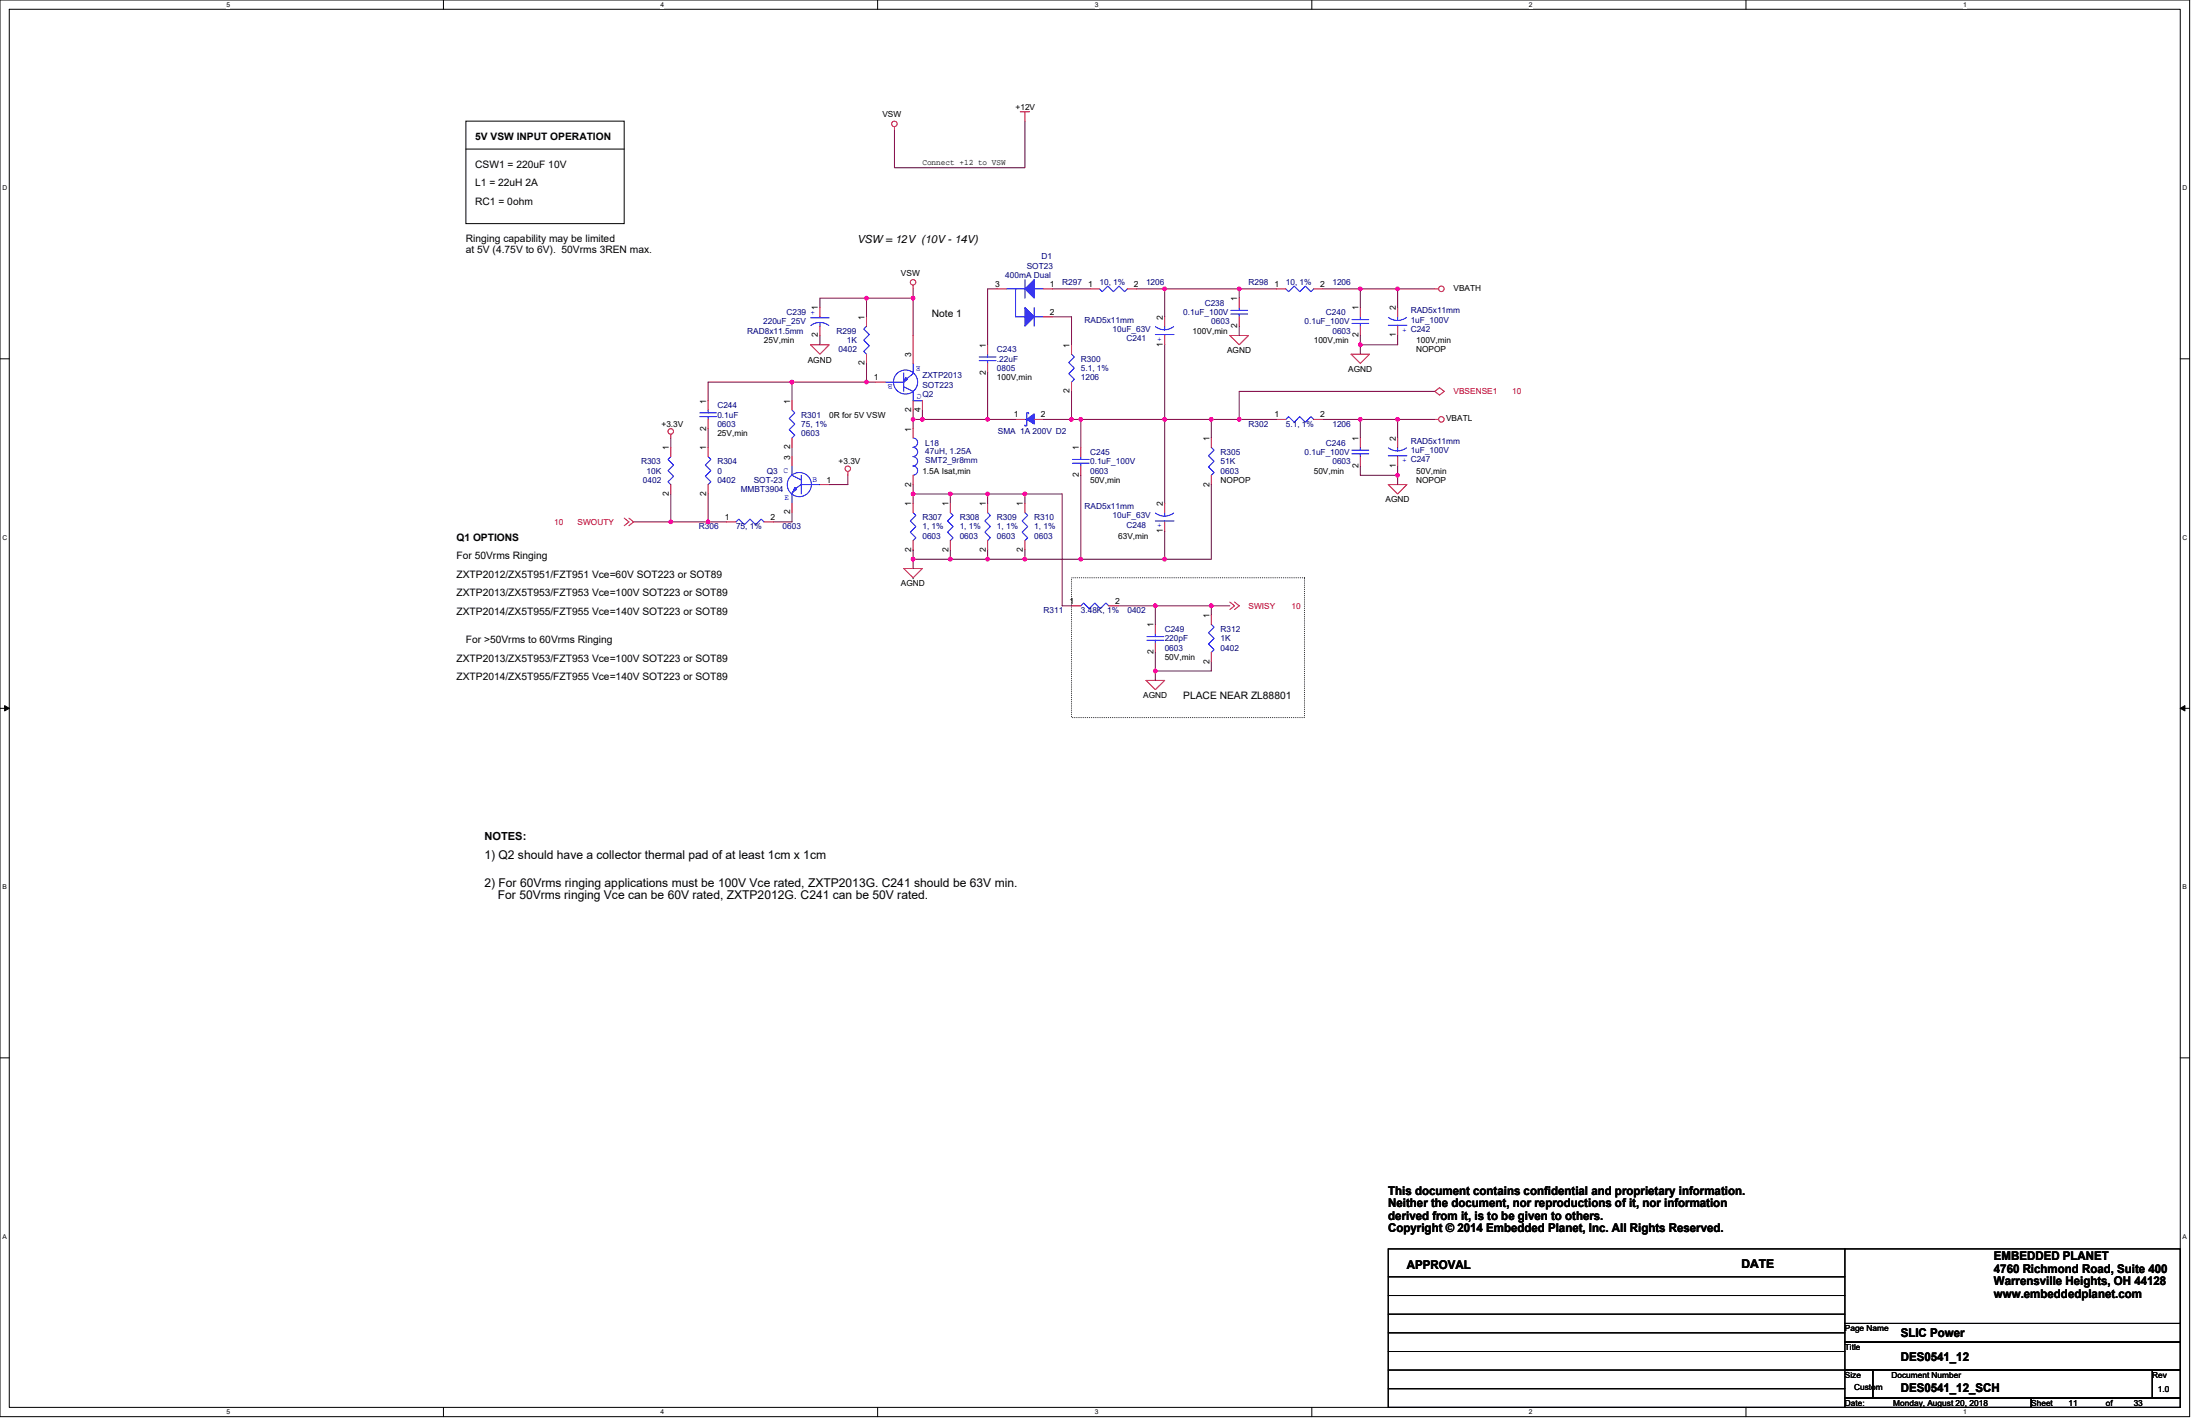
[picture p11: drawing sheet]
<svg xmlns="http://www.w3.org/2000/svg" width="432mm" height="279mm" viewBox="0 0 432 279" stroke-linecap="round" stroke-linejoin="round" font-family="sans-serif">
<path d="M0 0h429.8v278h-429.8zM1.8 1.8h426.1v274.3h-426.1z" fill="none" stroke="#000" stroke-width=".2"/>
<g fill="#fff">
<path d="M44.4 .2h.7v1.5h-.7z"/>
<path d="M44.4 276.3h.7v1.5h-.7z"/>
</g>
<path d="M87 0v1.8M87 276.1v1.9" fill="none" stroke="#000" stroke-width=".2"/>
<g fill="#fff">
<path d="M129.6 .2h.8v1.5h-.8z"/>
<path d="M129.6 276.3h.8v1.5h-.8z"/>
</g>
<path d="M172.3 0v1.8M172.3 276.1v1.9" fill="none" stroke="#000" stroke-width=".2"/>
<g fill="#fff">
<path d="M214.9 .2h.7v1.5h-.7z"/>
<path d="M214.9 276.3h.7v1.5h-.7z"/>
</g>
<path d="M257.5 0v1.8M257.5 276.1v1.9" fill="none" stroke="#000" stroke-width=".2"/>
<g fill="#fff">
<path d="M300.1 .2h.7v1.5h-.7z"/>
<path d="M300.1 276.3h.7v1.5h-.7z"/>
</g>
<path d="M342.7 0v1.8M342.7 276.1v1.9" fill="none" stroke="#000" stroke-width=".2"/>
<g fill="#fff">
<path d="M385.3 .2h.7v1.5h-.7z"/>
<path d="M385.3 276.3h.7v1.5h-.7z"/>
<path d="M.5 36.1h.9v1.5h-.9z"/>
<path d="M428.4 36.1h.9v1.5h-.9z"/>
<path d="M.5 104.7h.9v1.5h-.9z"/>
<path d="M428.4 104.7h.9v1.5h-.9z"/>
</g>
<path d="M0 70.4h1.8M427.9 70.4h1.8" fill="none" stroke="#000" stroke-width=".2"/>
<g fill="#fff">
<path d="M.5 173.3h.8v1.4h-.8z"/>
<path d="M428.4 173.3h.9v1.4h-.9z"/>
</g>
<path d="M0 139h1.8M427.9 139h1.8" fill="none" stroke="#000" stroke-width=".2"/>
<path d="M.9 138.5l.9 .5-.9 .5zM427.9 139l.9-.5v1z" fill="#000" stroke="#000" stroke-width=".2"/>
<g fill="#fff">
<path d="M.5 241.9h.8v1.4h-.8z"/>
<path d="M428.4 241.9h.9v1.4h-.9z"/>
</g>
<g fill="none" stroke="#000" stroke-width=".2">
<path d="M91.4 23.8h31.1v20.1h-31.1zM91.4 29.3h31.1M179.2 107.9h.1M179.2 113.4h.1M0 207.6h1.8M427.9 207.6h1.8M272.5 250.5h89.6M272.5 257.9h89.6M272.5 254.2h89.6M362.1 259.7h65.8v3.6h-65.8zM362.1 245h65.8v14.7h-65.8zM362.1 245h-89.6v31.1h89.6"/>
<path d="M272.5 272.5h89.6M272.5 268.8h89.6M272.5 265.2h89.6M272.5 261.5h89.6M362.1 268.8h5.5v5.5h-5.5zM362.1 274.3h36.6v1.8h-36.6zM362.1 263.3h65.8v5.5h-65.8zM367.6 268.8h54.8v5.5h-54.8zM398.7 274.3h29.2v1.8h-29.2zM422.4 268.8h5.5v5.5h-5.5z"/>
</g>
<path d="M210.3 113.4h45.7v27.4h-45.7z" fill="none" stroke="#000" stroke-width=".2" stroke-dasharray="0 .3"/>
<g fill="none" stroke="#f00" stroke-width=".2">
<path d="M175.6 24.9v.7M200.2 21.9h1.9M201.2 21.9v1.9M179.2 55.9v.8M195.7 56.7h1.8M204.8 56.7h1.9M214 56.7h1.8M221.3 56.7h1.8M243.2 58.5v1.8M250.5 56.7h1.9M257.9 56.7h1.8M281.6 56.7h.8"/>
<path d="M139 78.6v1.9M155.4 78.6v1.9M159.1 67.6h3.7l-1.9 1.9zM160.9 60.3v1.9M160.9 64v1.8M170.1 62.2v1.8M170.1 69.5v1.8M171.9 75h1.8M179.2 65.8v5.5M179.2 78.6v1.9M181 78.6v1.9M193.8 67.6v1.9"/>
<path d="M193.8 71.3v1.9M204.8 62.2h1.9M210.3 67.6v1.9M210.3 75v1.8M228.6 65.8v1.8M228.6 62.2v1.8M241.4 65.8h3.6l-1.8 1.8zM243.2 62.2v1.8M265.2 69.5h3.6l-1.8 1.8zM267 60.3v1.9M267 64v1.8M274.3 64v1.8"/>
<path d="M274.3 60.3v1.9M281.6 76.8l.9-.7 1 .7-1 .7zM131.7 85.2v.7M131.7 87.8v1.8M131.7 95.1v1.8M139 87.8v1.8M139 95.1v1.8M139 82.3v1.8M155.4 89.6v1.8M155.4 98.7v1.9M155.4 85.9v1.9M160.9 95.1h1.9"/>
<path d="M166.4 92.5v.8M179.2 98.7v1.9M179.2 84.1v1.8M179.2 93.3v1.8M186.5 98.7v1.9M193.8 98.7v1.9M199.3 82.3h1.9M201.2 98.7v1.9M203 82.3h1.8M212.1 87.8v1.8M212.1 91.4v1.9M228.6 98.7v1.9"/>
<path d="M237.7 85.9v1.9M237.7 93.3v1.8M250.5 82.3h1.9M257.9 82.3h1.8M267 85.9v1.9M267 89.6v1.8M272.5 95.1h3.6l-1.8 1.8zM274.3 89.6v1.8M274.3 85.9v1.9M281.6 82.3h.8M122.5 101.7l.9 .7-.9 .7M123.4 101.7l1 .7-1 .7"/>
<path d="M142.6 102.4h1.9M149.9 102.4h1.9M177.4 111.5h3.6l-1.8 1.9zM179.2 106.1v1.8M186.5 106.1v1.8M193.8 106.1v1.8M201.2 106.1v1.8M210.3 118.9h1.8M217.6 118.9h1.9M228.6 102.4v1.8M241.4 118.1l.9 .8-.9 .7M242.3 118.1l.9 .8-.9 .7"/>
<path d="M224.9 133.5h3.7l-1.8 1.8zM226.8 122.5v1.9M226.8 126.2v1.8M237.7 120.7v1.8M237.7 128v1.8"/>
<circle cx="175.5" cy="24.3" r=".54"/>
<circle cx="179.2" cy="55.4" r=".54"/>
<circle cx="282.9" cy="56.7" r=".54"/>
<circle cx="131.6" cy="84.7" r=".54"/>
<circle cx="166.4" cy="92" r=".54"/>
<circle cx="282.9" cy="82.3" r=".54"/>
</g>
<g fill="none" stroke="#00f" stroke-width=".2">
<path d="M197.5 56.7h1.8M199.3 56.7h1.9M199.3 56.7v5.5h1.9M201.2 54.9v3.6M203 56.7h1.8M215.8 56.7l.5 .5 1.1-1.1 1.1 1.1 1.1-1.1 1.1 1.1 .6-.5M252.4 56.7l.5 .5 1.1-1.1 1.1 1.1 1.1-1.1 1.1 1.1 .6-.5M159.1 62.4h3.7M160.9 63.3v.7M160.9 62.2v.2M162.7 63.9a2.92 2.92 0 0 0-3.6 0M170.1 64l-.6 .6 1.1 1-1.1 1.1 1.1 1.1-1.1 1.1 .6 .6"/>
<path d="M173.7 75h3.7M177.4 75.9l1.8 .9v1.8h1.8M177.4 73.2v3.6M179.2 71.3v2l-1.8 1.5M192.2 70.8h3.3M192.2 70h3.3M193.8 70.8v.5M193.8 69.5v.5M203 62.2h1.8M203 60.3v3.7M210.3 69.5l.6 .5-1.1 1.1 1.1 1.1-1.1 1.1 1.1 1.1-.6 .6M226.8 65.6h3.6"/>
<path d="M226.8 64.1l1 .5 .8 .1 1.1-.2 .7-.4M228.6 64v.7M228.6 65.6v.2M241.6 61.6h3.3M241.6 60.9h3.3M243.2 61.6v.6M243.2 60.3v.6M265.3 63.5h3.3M265.3 62.7h3.3M267 63.5v.5M267 62.2v.5M272.5 63.8h3.6"/>
<path d="M272.5 62.3l1 .5 .8 .1 1.1-.3 .7-.3M274.3 62.2v.7M274.3 63.8v.2M131.7 89.6l-.6 .5 1.1 1.1-1.1 1.2 1.1 1.1-1.1 1 .6 .6M137.3 81.7h3.3M137.3 81h3.3M139 89.6l.5 .5-1.1 1.1 1.1 1.2-1.1 1.1 1.1 1-.5 .6M139 81.7v.6M139 80.5v.5M155.4 91.4v1.9l1.9 .9M155.4 80.5l.6 .5-1.1 1.1 1.1 1.1-1.1 1.1 1.1 1.1-.6 .5M155.6 96.6l-.2 .1v2"/>
<path d="M157.3 93.3v3.6M160.9 95.1h-3.6l-1.1 .7M179.2 87.8a.91 .91 0 0 1 .9 .9 .91 .91 0 0 1-.9 .9 .91 .91 0 0 1 .9 .9 .91 .91 0 0 1-.9 .9M179.2 91.4a.9 .9 0 0 1 .9 .9 .9 .9 0 0 1-.9 .9M179.2 85.9a.91 .91 0 0 1 .9 .9 .91 .91 0 0 1-.9 1M201.2 82.3h.3M201.9 81.2v-.2h-.4v2.6h-.3v-.2M210.5 90.9h3.3M210.5 90.1h3.3M212.1 90.9v.5M212.1 89.6v.5M237.7 87.8l.6 .5-1.1 1.1 1.1 1.1-1.1 1.1 1.1 1.1-.6 .6"/>
<path d="M252.4 82.3l.5-.6 1.1 1.1 1.1-1.1 1.1 1.1 1.1-1.1 .6 .6M265.3 89h3.3M265.3 88.3h3.3M267 89v.6M267 87.8v.5M272.5 89.4h3.6M272.5 87.9l1 .5 .8 .1 1.1-.3 .7-.3M274.3 87.8v.7M274.3 89.4v.2M144.5 102.4l.5-.5 1.1 1.1 1.1-1.1 1.1 1.1 1.1-1.1 .5 .5M179.2 100.6l.6 .5-1.1 1.1 1.1 1.1-1.1 1.1 1.1 1.1-.6 .6M186.5 100.6l.6 .5-1.1 1.1 1.1 1.1-1.1 1.1 1.1 1.1-.6 .6"/>
<path d="M193.8 100.6l.6 .5-1.1 1.1 1.1 1.1-1.1 1.1 1.1 1.1-.6 .6M201.2 100.6l.5 .5-1.1 1.1 1.1 1.1-1.1 1.1 1.1 1.1-.5 .6M212.1 118.9l.6-.6 1.1 1.1 1.1-1.1 1.1 1.1 1.1-1.1 .5 .6M226.8 102.2h3.6M226.8 100.7l1 .5 .8 .1 1.1-.3 .7-.3M228.6 100.6v.7M228.6 102.2v.2M225.1 125.6h3.3M225.1 124.9h3.3M226.8 125.6v.6M226.8 124.4v.5M237.7 122.5l.6 .6-1.1 1.1 1.1 1.1-1.1 1.1 1.1 1.1-.6 .5"/>
<circle cx="177.7" cy="75" r="2.37"/>
<circle cx="156.9" cy="95.1" r="2.37"/>
</g>
<g fill="#00f" stroke="#00f" stroke-width=".2">
<path d="M156 95.6l.4 .4-.8 .6z" fill-rule="evenodd"/>
<path d="M201.5 82.3l1.5-1.1v2z" fill-rule="evenodd"/>
<path d="M201.2 56.7l1.8-1.8v3.6z" fill-rule="evenodd"/>
<path d="M201.2 60.3l1.8 1.9-1.8 1.8z" fill-rule="evenodd"/>
<path d="M177.8 74.1l.3 .3-.7 .6z" fill-rule="evenodd"/>
</g>
<g fill="none" stroke="#800040" stroke-width=".2">
<path d="M201.2 23.8v9.1h-25.6v-7.3M170.1 58.5v3.7M170.1 58.5h-9.2v1.8M170.1 58.5h9.1M179.2 58.5v7.3M179.2 56.7v1.8M195.7 56.7h-1.9v10.9M206.7 56.7h7.3M223.1 56.7h5.5M228.6 56.7v5.5M228.6 56.7h14.6M243.2 56.7v1.8"/>
<path d="M243.2 56.7h7.3M259.7 56.7h7.3M267 56.7h7.3v3.6M267 56.7v3.6M274.3 56.7h7.3M155.4 75h14.7M155.4 75v3.6M155.4 75h-16.4v3.6M160.9 65.8v1.8M170.1 75h1.8M170.1 71.3v3.7M193.8 73.2v9.1"/>
<path d="M206.7 62.2h3.6v5.4M210.3 76.8v5.5h1.8v5.5M228.6 67.6v14.7M243.2 64v1.8M267 65.8v1.8M267 67.6v1.9M274.3 65.8v1.8h-7.3M281.6 76.8h-38.4v5.5M131.7 85.9v1.9M131.7 96.9v5.5M139 96.9v5.5M139 84.1v3.7"/>
<path d="M155.4 87.8v1.8M166.4 93.3v1.8h-3.6M179.2 80.5v1.8M179.2 82.3v1.8M179.2 95.1v1.8M179.2 96.9v1.8M179.2 96.9h7.3M179.2 82.3h1.8M181 82.3h12.8M181 80.5v1.8M193.8 82.3h5.5M193.8 96.9h-7.3v1.8"/>
<path d="M201.2 96.9h-7.4v1.8M201.2 96.9v1.8M201.2 96.9h7.3v22h1.8M204.8 82.3h5.5M212.1 82.3h16.5M212.1 93.3v16.4M228.6 82.3v16.4M228.6 82.3h9.1v3.6M237.7 82.3h5.5M237.7 95.1v14.6h-9.1M243.2 82.3h7.3M259.7 82.3h7.3"/>
<path d="M267 91.4v1.9h7.3M267 82.3v3.6M267 82.3h7.3M274.3 82.3h7.3M274.3 82.3v3.6M274.3 91.4v1.9M274.3 93.3v1.8M124.4 102.4h7.3M131.7 102.4h7.3M139 102.4h3.6M155.4 100.6v1.8h-3.6M179.2 109.7h7.3"/>
<path d="M179.2 109.7v1.8M179.2 107.9v1.8M186.5 107.9v1.8M186.5 109.7h7.3M193.8 107.9v1.8M193.8 109.7h7.4M201.2 107.9v1.8M201.2 109.7h10.9M212.1 109.7h16.5M219.5 118.9h7.3v3.6M226.8 118.9h10.9M228.6 104.2v5.5"/>
<path d="M237.7 118.9v1.8M237.7 118.9h3.7M226.8 128v3.7h10.9v-1.9M226.8 131.7v1.8"/>
</g>
<g fill="#f0f" stroke="#f0f" stroke-width=".2">
<circle cx="228.6" cy="56.7" r=".36"/>
<circle cx="228.6" cy="82.3" r=".36"/>
<circle cx="212.1" cy="82.3" r=".36"/>
<circle cx="139" cy="102.4" r=".35"/>
<circle cx="131.7" cy="102.4" r=".36"/>
<circle cx="274.3" cy="56.7" r=".36"/>
<circle cx="267" cy="56.7" r=".35"/>
<circle cx="267" cy="67.6" r=".36"/>
<circle cx="243.2" cy="82.3" r=".36"/>
<circle cx="210.3" cy="82.3" r=".36"/>
<circle cx="193.8" cy="82.3" r=".36"/>
<circle cx="181" cy="82.3" r=".36"/>
<circle cx="274.3" cy="82.3" r=".36"/>
<circle cx="267" cy="82.3" r=".36"/>
<circle cx="274.3" cy="93.2" r=".36"/>
<circle cx="179.2" cy="58.5" r=".36"/>
<circle cx="243.2" cy="56.7" r=".35"/>
<circle cx="226.7" cy="118.8" r=".36"/>
<circle cx="237.7" cy="118.8" r=".36"/>
<circle cx="201.1" cy="109.7" r=".36"/>
<circle cx="193.8" cy="109.7" r=".36"/>
<circle cx="186.5" cy="109.7" r=".36"/>
<circle cx="179.2" cy="109.7" r=".36"/>
<circle cx="201.2" cy="96.9" r=".36"/>
<circle cx="186.5" cy="96.9" r=".36"/>
<circle cx="193.8" cy="96.9" r=".35"/>
<circle cx="226.7" cy="131.7" r=".36"/>
<circle cx="237.7" cy="82.3" r=".36"/>
<circle cx="170.1" cy="58.5" r=".36"/>
<circle cx="228.6" cy="109.7" r=".36"/>
<circle cx="212.1" cy="109.7" r=".36"/>
<circle cx="179.2" cy="82.3" r=".36"/>
<circle cx="179.2" cy="96.9" r=".35"/>
<circle cx="170.1" cy="75" r=".35"/>
<circle cx="155.4" cy="75" r=".36"/>
</g>
<g font-size="2.4">
<text x="95.1" y="168.5">1) Q2 should have a collector thermal pad of at least 1cm x 1cm</text>
<text x="95.1" y="174">2) For 60Vrms ringing applications must be 100V Vce rated, ZXTP2013G. C241 should be 63V min.</text>
<text x="97.7" y="176.5">For 50Vrms ringing Vce can be 60V rated, ZXTP2012G. C241 can be 50V rated.</text>
<text x="272.5" y="234.4">This document contains confidential and proprietary information.</text>
<text x="272.5" y="236.9">Neither the document, nor reproductions of it, nor information</text>
<text x="272.5" y="239.4">derived from it, is to be given to others.</text>
<text x="272.5" y="241.8">Copyright © 2014 Embedded Planet, Inc. All Rights Reserved.</text>
<text x="276.1" y="248.9">APPROVAL</text>
<text x="341.8" y="248.7">DATE</text>
<text x="391.4" y="247.2">EMBEDDED PLANET</text>
<text x="391.4" y="249.7">4760 Richmond Road, Suite 400</text>
<text x="391.4" y="252.2">Warrensville Heights, OH 44128</text>
<text x="391.4" y="254.6">www.embeddedplanet.com</text>
<text x="373.1" y="262.4">SLIC Power</text>
<text x="373.1" y="267">DES0541_12</text>
<text x="373.1" y="273">DES0541_12_SCH</text>
</g>
<g font-size="2.2">
<text x="168.2" y="47.7">VSW = 12V (10V - 14V)</text>
<text x="95.1" y="164.8">NOTES:</text>
</g>
<g font-size="2">
<text x="93.3" y="27.5">5V VSW INPUT OPERATION</text>
<text x="93.3" y="32.9">CSW1 = 220uF 10V</text>
<text x="93.3" y="36.5">L1 = 22uH 2A</text>
<text x="93.3" y="40.2">RC1 = 0ohm</text>
<text x="91.4" y="47.5">Ringing capability may be limited</text>
<text x="91.4" y="49.6">at 5V (4.75V to 6V). 50Vrms 3REN max.</text>
<text x="182.9" y="62.1">Note 1</text>
<text x="89.6" y="106.1">Q1 OPTIONS</text>
<text x="89.6" y="109.7">For 50Vrms Ringing</text>
<text x="89.6" y="113.3">ZXTP2012/ZX5T951/FZT951 Vce=60V SOT223 or SOT89</text>
<text x="89.6" y="117">ZXTP2013/ZX5T953/FZT953 Vce=100V SOT223 or SOT89</text>
<text x="89.6" y="120.7">ZXTP2014/ZX5T955/FZT955 Vce=140V SOT223 or SOT89</text>
<text x="89.6" y="129.8">ZXTP2013/ZX5T953/FZT953 Vce=100V SOT223 or SOT89</text>
<text x="91.4" y="126.2">For &gt;50Vrms to 60Vrms Ringing</text>
<text x="89.6" y="133.5">ZXTP2014/ZX5T955/FZT955 Vce=140V SOT223 or SOT89</text>
<text x="232.2" y="137.1">PLACE NEAR ZL88801</text>
</g>
<g font-size="1.7">
<text x="195.3" y="56.3">3</text>
<text x="206.1" y="56.3">1</text>
<text x="213.6" y="56.3">1</text>
<text x="222.5" y="56.3">2</text>
<text x="242.8" y="59.1" transform="rotate(-90 242.8 59.1)">1</text>
<text x="250.2" y="56.3">1</text>
<text x="259.1" y="56.3">2</text>
<text x="160.5" y="60.9" transform="rotate(-90 160.5 60.9)">1</text>
<text x="169.7" y="62.7" transform="rotate(-90 169.7 62.7)">1</text>
<text x="206.1" y="61.8">2</text>
<text x="228.2" y="62.7" transform="rotate(-90 228.2 62.7)">2</text>
<text x="242.8" y="64.4" transform="rotate(-90 242.8 64.4)">2</text>
<text x="266.6" y="60.9" transform="rotate(-90 266.6 60.9)">1</text>
<text x="273.9" y="60.9" transform="rotate(-90 273.9 60.9)">2</text>
<text x="160.5" y="66.2" transform="rotate(-90 160.5 66.2)">2</text>
<text x="169.7" y="71.7" transform="rotate(-90 169.7 71.7)">2</text>
<text x="178.8" y="70" transform="rotate(-90 178.8 70)">3</text>
<text x="193.5" y="68.2" transform="rotate(-90 193.5 68.2)">1</text>
<text x="209.9" y="68.2" transform="rotate(-90 209.9 68.2)">1</text>
<text x="228.2" y="68" transform="rotate(-90 228.2 68)">1</text>
<text x="266.6" y="66.2" transform="rotate(-90 266.6 66.2)">2</text>
<text x="273.9" y="66.2" transform="rotate(-90 273.9 66.2)">1</text>
<text x="171.5" y="74.6">1</text>
<text x="193.5" y="73.5" transform="rotate(-90 193.5 73.5)">2</text>
<text x="209.9" y="77.2" transform="rotate(-90 209.9 77.2)">2</text>
<text x="138.6" y="79.2" transform="rotate(-90 138.6 79.2)">1</text>
<text x="155.1" y="79.2" transform="rotate(-90 155.1 79.2)">1</text>
<text x="178.8" y="80.8" transform="rotate(-90 178.8 80.8)">2</text>
<text x="180.7" y="80.8" transform="rotate(-90 180.7 80.8)">4</text>
<text x="199" y="81.9">1</text>
<text x="204.3" y="81.9">2</text>
<text x="250.2" y="81.9">1</text>
<text x="259.1" y="81.9">2</text>
<text x="131.3" y="88.3" transform="rotate(-90 131.3 88.3)">1</text>
<text x="138.6" y="88.3" transform="rotate(-90 138.6 88.3)">1</text>
<text x="138.6" y="84.5" transform="rotate(-90 138.6 84.5)">2</text>
<text x="155.1" y="88.1" transform="rotate(-90 155.1 88.1)">2</text>
<text x="178.8" y="84.7" transform="rotate(-90 178.8 84.7)">1</text>
<text x="211.8" y="88.3" transform="rotate(-90 211.8 88.3)">1</text>
<text x="237.4" y="86.5" transform="rotate(-90 237.4 86.5)">1</text>
<text x="266.6" y="86.5" transform="rotate(-90 266.6 86.5)">1</text>
<text x="273.9" y="86.5" transform="rotate(-90 273.9 86.5)">2</text>
<text x="155.1" y="90.2" transform="rotate(-90 155.1 90.2)">3</text>
<text x="162.2" y="94.7">1</text>
<text x="178.8" y="95.5" transform="rotate(-90 178.8 95.5)">2</text>
<text x="211.8" y="93.6" transform="rotate(-90 211.8 93.6)">2</text>
<text x="237.4" y="95.5" transform="rotate(-90 237.4 95.5)">2</text>
<text x="266.6" y="91.8" transform="rotate(-90 266.6 91.8)">2</text>
<text x="273.9" y="91.8" transform="rotate(-90 273.9 91.8)">1</text>
<text x="131.3" y="97.3" transform="rotate(-90 131.3 97.3)">2</text>
<text x="138.6" y="97.3" transform="rotate(-90 138.6 97.3)">2</text>
<text x="155.1" y="100.9" transform="rotate(-90 155.1 100.9)">2</text>
<text x="178.8" y="99.3" transform="rotate(-90 178.8 99.3)">1</text>
<text x="186.1" y="99.3" transform="rotate(-90 186.1 99.3)">1</text>
<text x="193.5" y="99.3" transform="rotate(-90 193.5 99.3)">1</text>
<text x="200.8" y="99.3" transform="rotate(-90 200.8 99.3)">1</text>
<text x="228.2" y="99.3" transform="rotate(-90 228.2 99.3)">2</text>
<text x="142.3" y="102">1</text>
<text x="151.2" y="102">2</text>
<text x="228.2" y="104.6" transform="rotate(-90 228.2 104.6)">1</text>
<text x="178.8" y="108.3" transform="rotate(-90 178.8 108.3)">2</text>
<text x="186.1" y="108.3" transform="rotate(-90 186.1 108.3)">2</text>
<text x="193.5" y="108.3" transform="rotate(-90 193.5 108.3)">2</text>
<text x="200.8" y="108.3" transform="rotate(-90 200.8 108.3)">2</text>
<text x="209.9" y="118.5">1</text>
<text x="218.9" y="118.5">2</text>
<text x="226.4" y="123.1" transform="rotate(-90 226.4 123.1)">1</text>
<text x="237.4" y="121.2" transform="rotate(-90 237.4 121.2)">1</text>
<text x="226.4" y="128.4" transform="rotate(-90 226.4 128.4)">2</text>
<text x="237.4" y="130.2" transform="rotate(-90 237.4 130.2)">2</text>
</g>
<g font-size="1.6">
<text x="173.2" y="23.1">VSW</text>
<text x="199.3" y="21.6">+12V</text>
<text x="181" y="32.3">Connect +12 to VSW</text>
<text x="176.8" y="54.1">VSW</text>
<text x="285.3" y="57.1">VBATH</text>
<text x="234.1" y="65.5">100V,min</text>
<text x="149.9" y="67.3">25V,min</text>
<text x="158.5" y="71.1">AGND</text>
<text x="240.8" y="69.3">AGND</text>
<text x="257.9" y="67.3">100V,min</text>
<text x="278" y="67.3">100V,min</text>
<text x="278" y="69.1">NOPOP</text>
<text x="195.7" y="74.6">100V,min</text>
<text x="264.6" y="73">AGND</text>
<text x="129.8" y="83.8">+3.3V</text>
<text x="162.8" y="81.9">0R for 5V VSW</text>
<text x="283.8" y="82.7">VBATL</text>
<text x="140.8" y="85.6">25V,min</text>
<text x="164.6" y="91.1">+3.3V</text>
<text x="181" y="92.9">1.5A Isat,min</text>
<text x="214" y="94.7">50V,min</text>
<text x="239.6" y="94.7">NOPOP</text>
<text x="257.9" y="92.9">50V,min</text>
<text x="278" y="92.9">50V,min</text>
<text x="278" y="94.7">NOPOP</text>
<text x="271.9" y="98.6">AGND</text>
<text x="219.5" y="105.7">63V,min</text>
<text x="176.8" y="115">AGND</text>
<text x="228.6" y="129.5">50V,min</text>
<text x="224.4" y="137">AGND</text>
<text x="362.1" y="261.2">Page Name</text>
<text x="362.1" y="264.8">Title</text>
<text x="362.1" y="270.3">Size</text>
<text x="362.1" y="275.8">Date:</text>
<text x="363.9" y="272.7">Custom</text>
<text x="371.2" y="270.3">Document Number</text>
<text x="371.6" y="275.8">Monday, August 20, 2018</text>
<text x="398.7" y="275.8">Sheet</text>
<text x="406" y="275.8">11</text>
<text x="413.3" y="275.8">of</text>
<text x="418.8" y="275.8">33</text>
<text x="422.4" y="270.3">Rev</text>
<text x="423.5" y="273">1.0</text>
</g>
<g font-size="1.6" fill="#000080">
<text x="201.5" y="52.7">SOT23</text>
<text x="204.4" y="50.8">D1</text>
<text x="197.3" y="54.5">400mA Dual</text>
<text x="208.5" y="56">R297</text>
<text x="215.8" y="56">10, 1%</text>
<text x="224.9" y="56">1206</text>
<text x="236.5" y="60">C238</text>
<text x="245" y="56">R298</text>
<text x="252.4" y="56">10, 1%</text>
<text x="261.5" y="56">1206</text>
<text x="146.7" y="65.5">RAD8x11.5mm</text>
<text x="149.8" y="63.6">220uF_25V</text>
<text x="154.3" y="61.8">C239 +</text>
<text x="164.2" y="65.5">R299</text>
<text x="212.9" y="63.3">RAD5x11mm</text>
<text x="218.4" y="65.1">10uF_63V</text>
<text x="232.2" y="61.8">0.1uF_100V</text>
<text x="237.7" y="63.6">0603</text>
<text x="256" y="63.6">0.1uF_100V</text>
<text x="260.2" y="61.8">C240</text>
<text x="261.5" y="65.5">0603</text>
<text x="276.9" y="65.1">C242</text>
<text x="276.9" y="63.3">1uF_100V</text>
<text x="276.9" y="61.5">RAD5x11mm</text>
<text x="164.6" y="69.1">0402</text>
<text x="166.2" y="67.3">1K</text>
<text x="195.7" y="69.1">C243</text>
<text x="195.7" y="71">.22uF</text>
<text x="212.1" y="71">R300</text>
<text x="221.1" y="67">C241</text>
<text x="181" y="77.9">Q2</text>
<text x="181" y="74.3">ZXTP2013</text>
<text x="181" y="76.1">SOT223</text>
<text x="195.7" y="72.8">0805</text>
<text x="212.1" y="72.8">5.1, 1%</text>
<text x="212.1" y="74.6">1206</text>
<text x="140.8" y="80.1">C244</text>
<text x="140.8" y="81.9">0.1uF</text>
<text x="140.8" y="83.8">0603</text>
<text x="157.3" y="81.9">R301</text>
<text x="157.3" y="83.8">75, 1%</text>
<text x="245" y="83.8">R302</text>
<text x="252.4" y="83.8">5.1, 1%</text>
<text x="261.5" y="83.8">1206</text>
<text x="157.3" y="85.6">0603</text>
<text x="181.6" y="87.4">L18</text>
<text x="181.6" y="89.1">47uH, 1.25A</text>
<text x="195.9" y="85.2">SMA 1A 200V D2</text>
<text x="214" y="89.3">C245</text>
<text x="239.6" y="89.3">R305</text>
<text x="256" y="89.3">0.1uF_100V</text>
<text x="260.2" y="87.4">C246</text>
<text x="276.9" y="88.9">1uF_100V</text>
<text x="276.9" y="87.1">RAD5x11mm</text>
<text x="125.8" y="91.1">R303</text>
<text x="126.2" y="94.7">0402</text>
<text x="126.9" y="92.9">10K</text>
<text x="140.8" y="91.1">R304</text>
<text x="140.8" y="92.9">0</text>
<text x="140.8" y="94.7">0402</text>
<text x="147.9" y="94.7">SOT-23</text>
<text x="150.5" y="92.9">Q3 C</text>
<text x="181.6" y="90.9">SMT2_9r8mm</text>
<text x="214" y="91.1">0.1uF_100V</text>
<text x="214" y="92.9">0603</text>
<text x="239.6" y="91.1">51K</text>
<text x="239.6" y="92.9">0603</text>
<text x="261.5" y="91.1">0603</text>
<text x="276.9" y="90.7">C247</text>
<text x="145.4" y="96.6">MMBT3904</text>
<text x="212.9" y="99.9">RAD5x11mm</text>
<text x="218.4" y="101.7">10uF_63V</text>
<text x="137.2" y="103.9">R306</text>
<text x="144.5" y="103.9">75, 1%</text>
<text x="153.6" y="103.9">0603</text>
<text x="181" y="102.1">R307</text>
<text x="181" y="103.9">1, 1%</text>
<text x="181" y="105.7">0603</text>
<text x="188.4" y="102.1">R308</text>
<text x="188.4" y="103.9">1, 1%</text>
<text x="188.4" y="105.7">0603</text>
<text x="195.7" y="102.1">R309</text>
<text x="195.7" y="103.9">1, 1%</text>
<text x="195.7" y="105.7">0603</text>
<text x="203" y="102.1">R310</text>
<text x="203" y="103.9">1, 1%</text>
<text x="203" y="105.7">0603</text>
<text x="221.1" y="103.5">C248</text>
<text x="204.8" y="120.4">R311</text>
<text x="212.1" y="120.4">3.48K, 1%</text>
<text x="221.3" y="120.4">0402</text>
<text x="228.6" y="124">C249</text>
<text x="228.6" y="125.8">220pF</text>
<text x="239.6" y="124">R312</text>
<text x="239.6" y="125.8">1K</text>
<text x="228.6" y="127.7">0603</text>
<text x="239.6" y="127.7">0402</text>
</g>
<g font-size="1.6" fill="#00f">
<text x="276.1" y="64.3" transform="rotate(180 276.1 64.3)">+</text>
<text x="180.7" y="71.8" transform="rotate(180 180.7 71.8)">E</text>
<text x="228" y="66.1" transform="rotate(180 228 66.1)">+</text>
<text x="175.2" y="75.4" transform="rotate(180 175.2 75.4)">B</text>
<text x="180.9" y="77.3" transform="rotate(180 180.9 77.3)">C</text>
<text x="276.1" y="89.9" transform="rotate(180 276.1 89.9)">+</text>
<text x="159.5" y="94.5">B</text>
<text x="154" y="98.2">E</text>
<text x="228" y="102.7" transform="rotate(180 228 102.7)">+</text>
</g>
<g font-size="1.6" fill="#f00">
<text x="285.3" y="77.4">VBSENSE1</text>
<text x="296.8" y="77.4">10</text>
<text x="108.8" y="103">10</text>
<text x="113.4" y="103">SWOUTY</text>
<text x="245" y="119.4">SWISY</text>
<text x="253.5" y="119.4">10</text>
</g>
<g font-size="1.3">
<text x="44.4" y="1.4">5</text>
<text x="129.6" y="1.4">4</text>
<text x="214.9" y="1.4">3</text>
<text x="300.1" y="1.4">2</text>
<text x="385.3" y="1.4">1</text>
<text x=".5" y="37.3">D</text>
<text x="428.4" y="37.3">D</text>
<text x=".5" y="105.9">C</text>
<text x="428.4" y="105.9">C</text>
<text x=".5" y="174.5">B</text>
<text x="428.4" y="174.5">B</text>
<text x=".5" y="243">A</text>
<text x="428.4" y="243">A</text>
<text x="44.4" y="277.5">5</text>
<text x="129.6" y="277.5">4</text>
<text x="214.9" y="277.5">3</text>
<text x="300.1" y="277.5">2</text>
<text x="385.3" y="277.5">1</text>
</g>
</svg>
